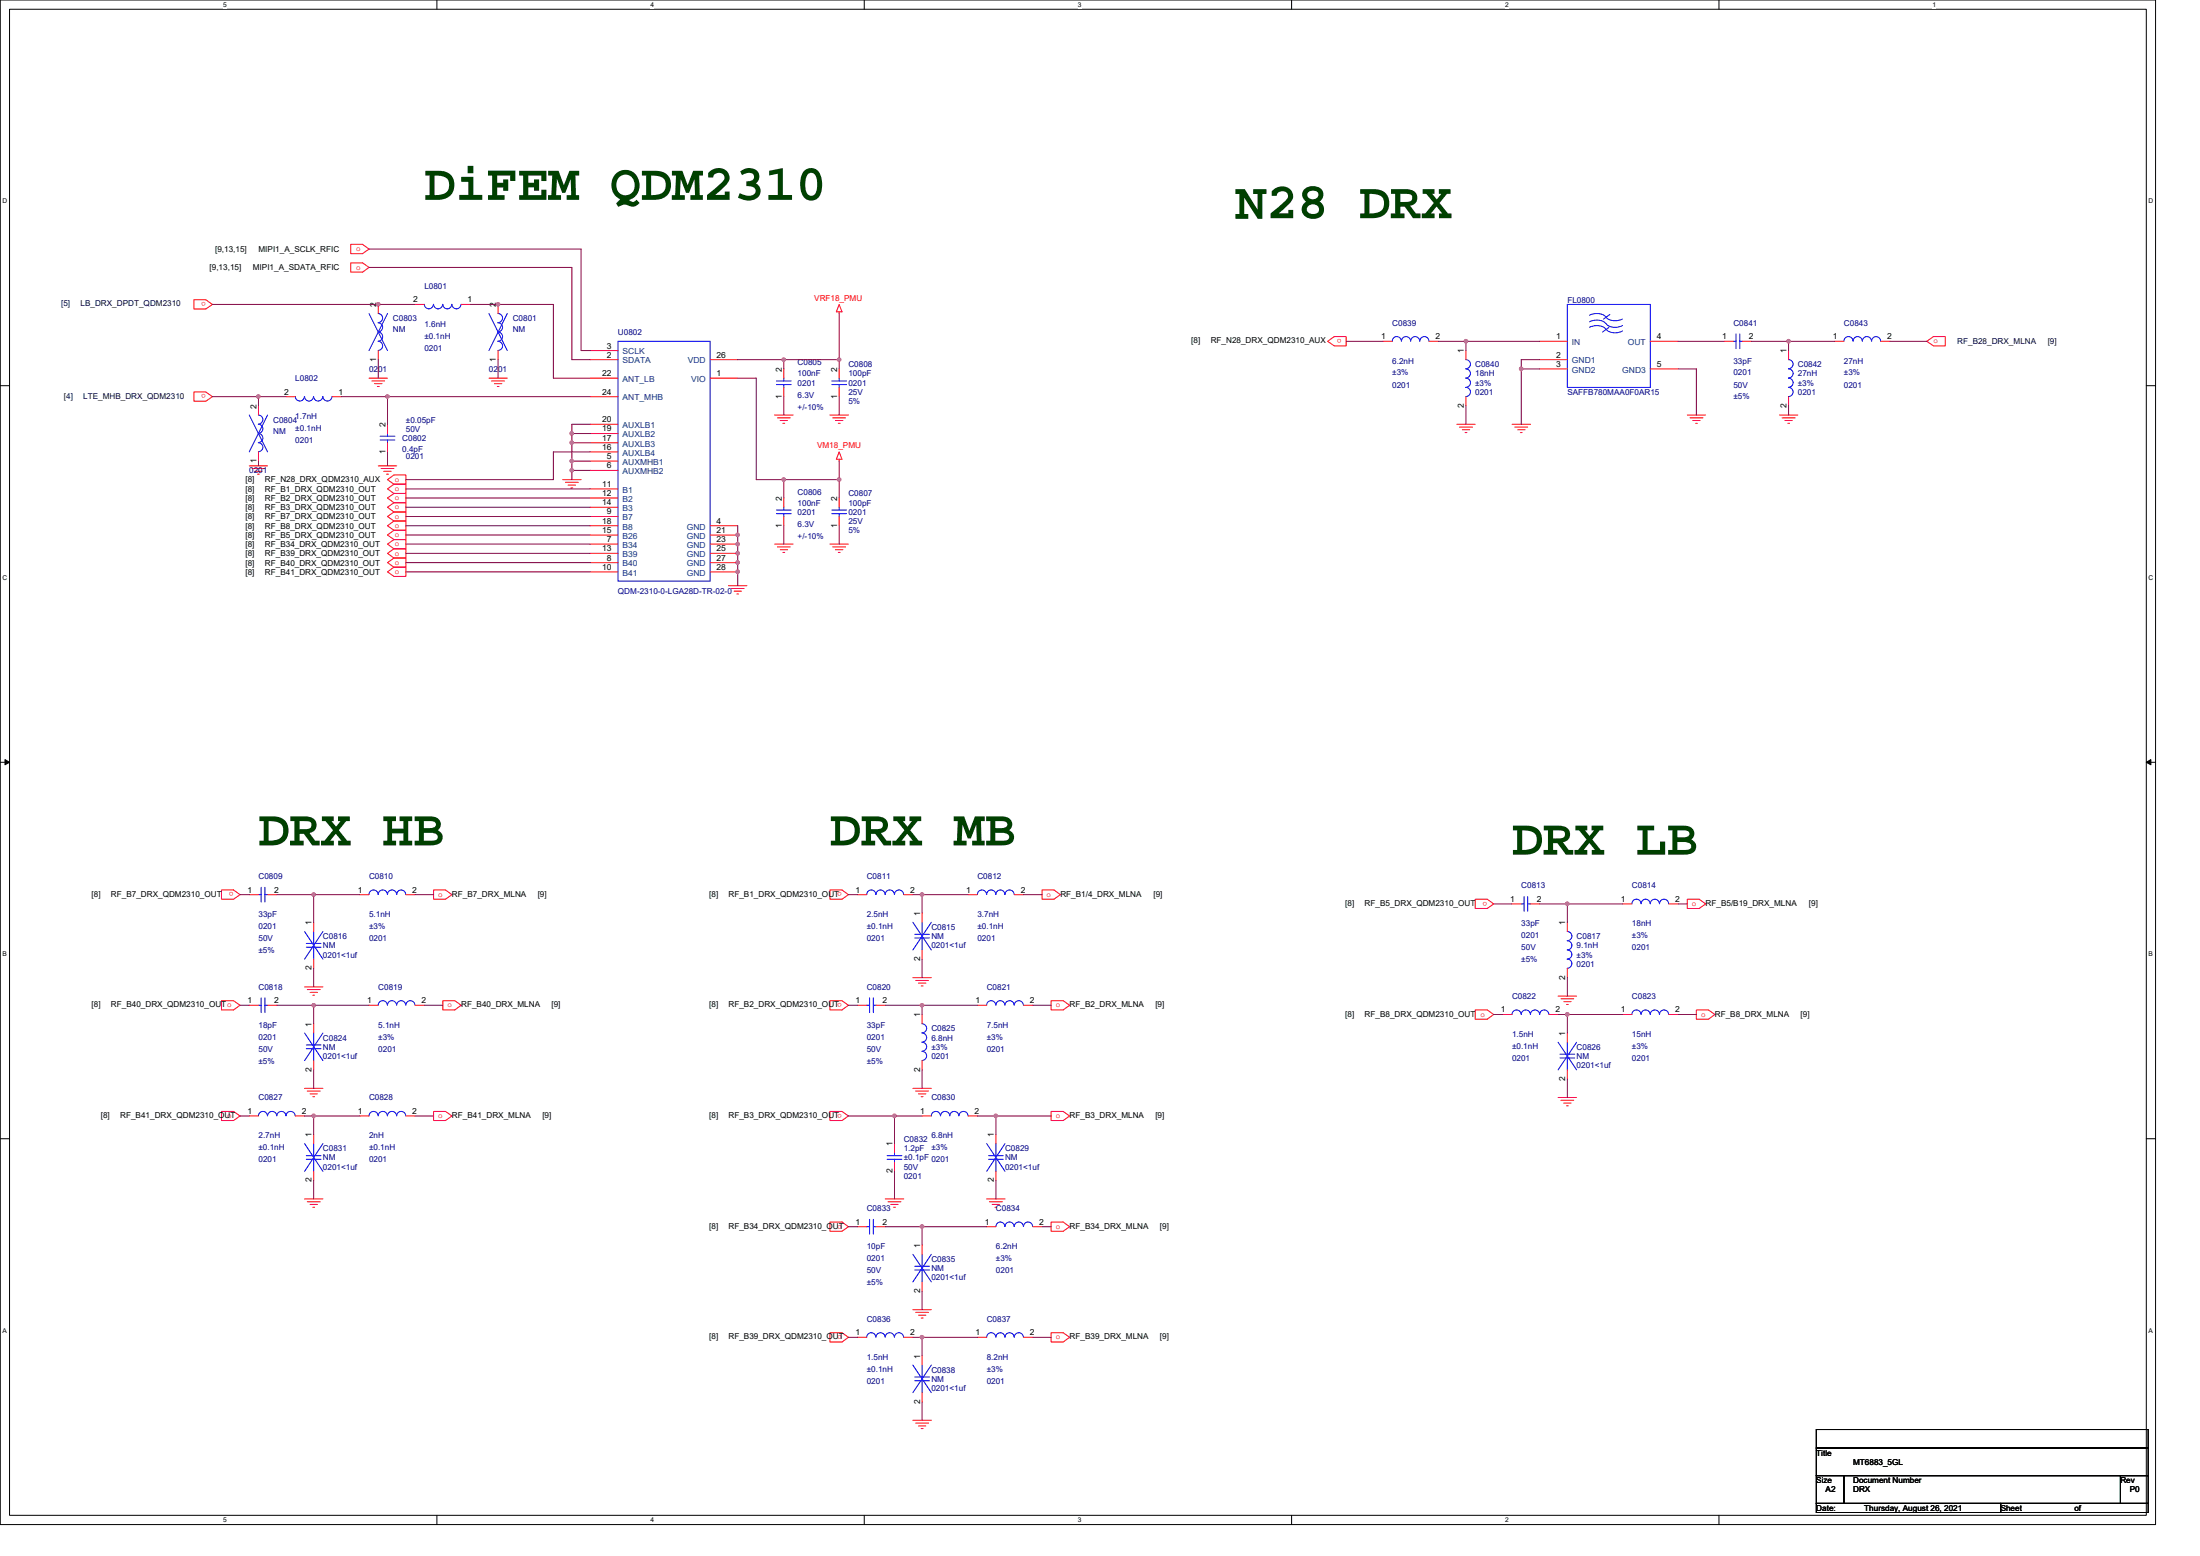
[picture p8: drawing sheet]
<svg xmlns="http://www.w3.org/2000/svg" width="297mm" height="210mm" viewBox="0 0 297 210" stroke-linecap="round" stroke-linejoin="round" font-family="sans-serif">
<path d="M0 0h291v205.7h-291zM1.3 1.2h288.5v203.3h-288.5z" fill="none" stroke="#000" stroke-width=".14"/>
<g fill="#fff">
<path d="M30.1 .1h.5v1h-.5z"/>
<path d="M30.1 204.6h.5v1h-.5z"/>
</g>
<path d="M59 0v1.2M59 204.5v1.2" fill="none" stroke="#000" stroke-width=".14"/>
<g fill="#fff">
<path d="M87.8 .1h.5v1h-.5z"/>
<path d="M87.8 204.6h.5v1h-.5z"/>
</g>
<path d="M116.7 0v1.2M116.7 204.5v1.2" fill="none" stroke="#000" stroke-width=".14"/>
<g fill="#fff">
<path d="M145.5 .1h.5v1h-.5z"/>
<path d="M145.5 204.6h.5v1h-.5z"/>
</g>
<path d="M174.4 0v1.2M174.4 204.5v1.2" fill="none" stroke="#000" stroke-width=".14"/>
<g fill="#fff">
<path d="M203.2 .1h.5v1h-.5z"/>
<path d="M203.2 204.6h.5v1h-.5z"/>
</g>
<path d="M232.1 0v1.2M232.1 204.5v1.2" fill="none" stroke="#000" stroke-width=".14"/>
<g fill="#fff">
<path d="M260.9 .1h.5v1h-.5z"/>
<path d="M.4 26.6h.6v1h-.6z"/>
<path d="M290.1 26.6h.6v1h-.6z"/>
<path d="M.4 77.4h.6v1h-.6z"/>
<path d="M290.1 77.4h.6v1h-.6z"/>
</g>
<path d="M0 52h1.3M289.8 52h1.2" fill="none" stroke="#000" stroke-width=".14"/>
<g fill="#fff">
<path d="M.4 128.3h.5v1h-.5z"/>
<path d="M290.1 128.3h.6v1h-.6z"/>
</g>
<path d="M0 102.9h1.3M289.8 102.9h1.2" fill="none" stroke="#000" stroke-width=".14"/>
<path d="M.7 102.5l.6 .4-.6 .3zM289.8 102.9l.6-.4v.7z" fill="#000" stroke="#000" stroke-width=".14"/>
<g fill="#fff">
<path d="M.4 179.1h.5v1h-.5z"/>
<path d="M290.1 179.1h.6v1h-.6z"/>
</g>
<path d="M0 153.7h1.3M289.8 153.7h1.2M245.2 192.9h44.8v2.5h-44.8zM245.2 195.4h44.8v3.7h-44.8zM245.2 199.1h3.8v3.8h-3.8zM249 199.1h37.3v3.8h-37.3zM286.3 199.1h3.7v3.8h-3.7zM245.2 202.9h24.9v1.2h-24.9zM270.1 202.9h19.9v1.2h-19.9z" fill="none" stroke="#000" stroke-width=".14"/>
<g fill="none" stroke="#f00" stroke-width=".14">
<path d="M47.3 33h1.7l.8 .6-.8 .6h-1.7zM47.3 35.5h1.7l.8 .6-.8 .6h-1.7zM26.2 40.4h1.6l.9 .7-.9 .6h-1.6zM26.2 52.9h1.6l.9 .6-.9 .6h-1.6zM34.9 54.8v1.2M38.6 53.5h1.3M44.8 53.5h1.3M49.8 51h2.5M50.2 51.4h1.7M50.6 51.8h1M50.9 52.2h.3M51.1 47.3v1.2"/>
<path d="M51.1 41.1v1.2M52.3 59.8v1.2M52.3 57.3v1.2M56 41.1h1.3M62.3 41.1h1.2M66 51h2.5M66.4 51.4h1.7M66.8 51.8h1M67.1 52.2h.3M67.2 47.3v1.2M67.2 41.1v1.2M79.7 48.5h3.7"/>
<path d="M79.7 47.3h3.7M79.7 57.3h3.7M79.7 59.8h3.7M79.7 58.5h3.7M79.7 51h3.7M79.7 53.5h3.7M95.9 51h3.7M95.9 48.5h3.7M104.6 56h2.5M105 56.4h1.7M105.3 56.7h1M105.7 57.1h.3"/>
<path d="M105.8 52.3v1.2M105.8 49.8v1.2M112.1 56h2.5M112.4 56.4h1.8M112.8 56.7h1M113.2 57.1h.2M113.3 42.1v.2M113.3 52.3v1.2M113.3 49.8v1.2M113.3 41.1l.4 1h-.8zM179.3 46.1l.8-.7h1.7v1.3h-1.7zM186.7 46.1h1.3"/>
<path d="M193 46.1h1.2M196.7 57.3h2.5M197.1 57.6h1.7M197.4 58h1M197.8 58.4h.3M197.9 47.3v1.2M197.9 53.5v1.3M204.1 57.3h2.5M204.5 57.6h1.8M204.9 58h1M205.3 58.4h.2M207.9 46.1h3.7"/>
<path d="M207.9 49.8h3.7M207.9 48.5h3.7M222.8 46.1h3.8M222.8 49.8h3.8M227.8 56h2.5M228.2 56.4h1.7M228.6 56.7h.9M228.9 57.1h.3M232.8 46.1h1.2M235.3 46.1h1.2M240.3 56h2.4M240.6 56.4h1.8"/>
<path d="M241 56.7h1M241.4 57.1h.2M241.5 47.3v1.2M241.5 53.5v1.3M247.7 46.1h1.3M253.9 46.1h1.3M260.2 46.1l.8-.7h1.7v1.3h-1.7zM33.7 62.9h2.4M34 63.2h1.8M34.4 63.6h1M34.8 64h.2M34.9 61v1.2"/>
<path d="M51.1 62.9h2.5M51.5 63.2h1.7M51.8 63.6h1M52.2 64h.2M52.3 64.7l.9-.6h1.6v1.2h-1.6zM52.3 77.2l.9-.7h1.6v1.3h-1.6zM53.2 65.3h1.6v1.3h-1.6M53.2 66.6h1.6v1.2h-1.6M53.2 67.8h1.6v1.3h-1.6M53.2 69.1h1.6v1.2h-1.6M53.2 70.3h1.6v1.3h-1.6M53.2 71.6h1.6v1.2h-1.6"/>
<path d="M53.2 72.8h1.6v1.3h-1.6M53.2 74.1h1.6v1.2h-1.6M53.2 75.3h1.6v1.2h-1.6M53.2 65.3l-.9 .7 .9 .6M53.2 66.6l-.9 .6 .9 .6M53.2 67.8l-.9 .7 .9 .6M53.2 69.1l-.9 .6 .9 .6M53.2 70.3l-.9 .7 .9 .6M53.2 71.6l-.9 .6 .9 .6M53.2 72.8l-.9 .6 .9 .7M53.2 74.1l-.9 .6 .9 .6M53.2 75.3l-.9 .6 .9 .6"/>
<path d="M76 64.7h2.5M76.3 65.1h1.8M76.7 65.5h1M77.1 65.8h.2M79.7 75.9h3.7M79.7 62.2h3.7M79.7 77.2h3.7M79.7 69.7h3.7M79.7 73.4h3.7M79.7 74.7h3.7M79.7 68.5h3.7M79.7 63.5h3.7"/>
<path d="M79.7 66h3.7M79.7 67.2h3.7M79.7 61h3.7M79.7 71h3.7M79.7 72.2h3.7M95.9 71h3.7M95.9 72.2h3.7M95.9 73.4h3.7M95.9 74.7h3.7M95.9 75.9h3.7M95.9 77.2h3.7M98.4 79h2.5"/>
<path d="M98.7 79.4h1.8M99.1 79.8h1M104.6 73.4h2.5M105 73.8h1.7M105.3 74.2h1M105.7 74.5h.3M105.8 69.7v1.3M105.8 67.2v1.3M112.1 73.4h2.5M112.4 73.8h1.8M112.8 74.2h1M113.2 74.5h.2"/>
<path d="M113.3 62v.2M113.3 69.7v1.3M113.3 67.2v1.3M113.3 61l.4 1h-.8zM99.5 80.2h.2M29.9 120.1h1.6l.9 .6-.9 .6h-1.6zM29.9 135h1.6l.9 .7-.9 .6h-1.6zM33.7 135.7h1.2M33.7 120.7h1.2M36.1 135.7h1.3M36.1 120.7h1.3M41.1 133.2h2.5"/>
<path d="M41.5 133.5h1.7M41.9 133.9h1M42.2 134.3h.3M42.4 124.5v1.2M42.4 129.4v1.3M42.4 138.2v1.2M48.6 120.7h1.2M49.8 135.7h1.3M54.8 120.7h1.2M56 135.7h1.3M58.5 120.1h1.7l.8 .6-.8 .6h-1.7zM59.8 135h1.6l.9 .7-.9 .6h-1.6z"/>
<path d="M112.1 120.1h1.6l.9 .6-.9 .6h-1.6zM112.1 135h1.6l.9 .7-.9 .6h-1.6zM115.8 120.7h1.2M115.8 135.7h1.2M118.3 135.7h1.2M122 120.7h1.3M123.3 131.9h2.4M123.6 132.3h1.8M124 132.7h1M124.4 133.1h.2M124.5 136.9v1.3M124.5 123.2v1.3"/>
<path d="M124.5 128.2v1.2M130.7 120.7h1.3M132 135.7h1.2M136.9 120.7h1.3M138.2 135.7h1.2M140.7 120.1h1.6l.9 .6-.9 .6h-1.6zM141.9 135h1.6l.9 .7-.9 .6h-1.6zM199.2 121.3h1.6l.9 .7-.9 .6h-1.6zM199.2 136.3h1.6l.9 .6-.9 .6h-1.6zM202.9 136.9h1.2M204.1 122h1.3M206.6 122h1.3"/>
<path d="M209.1 136.9h1.3M210.4 134.4h2.5M210.8 134.8h1.7M211.1 135.2h1M211.5 135.6h.2M211.6 124.5v1.2M211.6 130.7v1.2M211.6 139.4v1.3M219.1 136.9h1.2M219.1 122h1.2M225.3 136.9h1.3M225.3 122h1.3"/>
<path d="M227.8 121.3h1.6l.9 .7-.9 .6h-1.6zM229 136.3h1.7l.8 .6-.8 .6h-1.7zM29.9 150h1.6l.9 .6-.9 .6h-1.6zM33.7 150.6h1.2M39.9 150.6h1.2M41.1 146.9h2.5M41.5 147.2h1.7M41.9 147.6h1M42.2 148h.3M42.4 153.1v1.2M42.4 158.1v1.2M42.4 143.1v1.3"/>
<path d="M48.6 150.6h1.2M54.8 150.6h1.2M58.5 150h1.7l.8 .6-.8 .6h-1.7zM112.1 150h1.6l.9 .6-.9 .6h-1.6zM120.8 154.3v1.3M120.8 156.8v1.3M123.3 146.9h2.4M123.6 147.2h1.8M124 147.6h1M124.4 148h.2M124.5 150.6h1.2M124.5 143.1v1.3"/>
<path d="M130.7 150.6h1.3M134.5 153.1v1.2M134.5 158.1v1.2M141.9 150h1.6l.9 .6-.9 .6h-1.6zM210.4 148.1h2.5M210.8 148.5h1.7M211.1 148.9h1M211.5 149.2h.2M211.6 144.4v1.2M41.1 161.8h2.5M41.5 162.2h1.7M41.9 162.5h1"/>
<path d="M42.2 162.9h.3M112.1 164.9h1.6l.9 .6-.9 .7h-1.6zM112.1 179.9h1.6l.9 .6-.9 .6h-1.6zM115.8 165.5h1.2M118.3 165.5h1.2M119.5 161.8h2.5M119.9 162.2h1.7M120.3 162.5h1M120.6 162.9h.3M123.3 176.7h2.4M123.6 177.1h1.8M124 177.5h1"/>
<path d="M124.4 177.9h.2M124.5 168v1.3M124.5 173v1.2M133.2 165.5h1.3M133.2 161.8h2.5M133.6 162.2h1.7M134 162.5h1M134.3 162.9h.3M139.4 165.5h1.3M141.9 164.9h1.6l.9 .6-.9 .7h-1.6zM141.9 179.9h1.6l.9 .6-.9 .6h-1.6zM115.8 180.5h1.2"/>
<path d="M122 180.5h1.3M123.3 191.7h2.4M123.6 192h1.8M124 192.4h1M124.4 192.8h.2M124.5 183v1.2M124.5 187.9v1.3M132 180.5h1.2M138.2 180.5h1.2"/>
</g>
<g fill="none" stroke="#00f" stroke-width=".14">
<path d="M33.7 56l2.4 5M34.9 56a.62 .62 0 0 1 .6 .6 .62 .62 0 0 1-.6 .7 .62 .62 0 0 1 .6 .6 .62 .62 0 0 1-.6 .6 .62 .62 0 0 1 .6 .6 .62 .62 0 0 1-.6 .7 .6 .6 0 0 1 .6 .6 .6 .6 0 0 1-.6 .6M36.1 56l-2.4 5M39.9 53.5a.62 .62 0 0 0 .6 .6 .62 .62 0 0 0 .6-.6 .6 .6 0 0 0 .6 .6 .6 .6 0 0 0 .6-.6M42.4 53.5a.61 .61 0 0 0 .6 .6 .61 .61 0 0 0 .6-.6M43.6 53.5a.61 .61 0 0 0 .6 .6 .61 .61 0 0 0 .6-.6M49.8 42.3l2.5 5M51.1 46.1a.61 .61 0 0 1 .6 .6 .61 .61 0 0 1-.6 .6M51.1 44.8a.61 .61 0 0 1 .6 .6 .61 .61 0 0 1-.6 .6M51.1 43.6a.61 .61 0 0 1 .6 .6 .61 .61 0 0 1-.6 .6M51.1 42.3a.61 .61 0 0 1 .6 .6 .61 .61 0 0 1-.6 .6M51.3 59.4h2"/>
<path d="M51.3 58.9h2M52.3 42.3l-2.5 5M52.3 59.4v.4M52.3 58.5v.4M61 41.1a.6 .6 0 0 1-.6 .6 .6 .6 0 0 1-.6-.6 .62 .62 0 0 1-.6 .6 .62 .62 0 0 1-.7-.6 .62 .62 0 0 1-.6 .6 .62 .62 0 0 1-.6-.6M62.2 41.1a.61 .61 0 0 1-.6 .6 .61 .61 0 0 1-.6-.6M66 42.3l2.5 5M67.2 46.1a.61 .61 0 0 1 .7 .6 .61 .61 0 0 1-.7 .6M67.2 44.8a.61 .61 0 0 1 .7 .6 .61 .61 0 0 1-.7 .6M67.2 43.6a.61 .61 0 0 1 .7 .6 .61 .61 0 0 1-.7 .6M67.2 42.3a.61 .61 0 0 1 .7 .6 .61 .61 0 0 1-.7 .6M68.5 42.3l-2.5 5"/>
<path d="M83.4 46.1h12.5v32.3h-12.5zM104.8 51.9h2M104.8 51.4h2M105.8 51.9v.4M105.8 51v.4M112.3 51.9h2M112.3 51.4h2M113.3 51.9v.4M113.3 51v.4M188 46a.61 .61 0 0 1 .6-.6 .61 .61 0 0 1 .6 .6M189.2 46a.61 .61 0 0 1 .6-.6 .61 .61 0 0 1 .7 .6M190.5 46a.6 .6 0 0 1 .6-.6 .6 .6 0 0 1 .6 .6 .62 .62 0 0 1 .6-.6 .62 .62 0 0 1 .6 .6"/>
<path d="M197.9 48.5a.61 .61 0 0 1 .6 .6 .61 .61 0 0 1-.6 .7M197.9 49.8a.61 .61 0 0 1 .6 .6 .61 .61 0 0 1-.6 .6M197.9 51a.61 .61 0 0 1 .6 .6 .61 .61 0 0 1-.6 .7M197.9 52.3a.61 .61 0 0 1 .6 .6 .61 .61 0 0 1-.6 .6M211.6 41.1h11.2v11.2h-11.2zM214.6 42.5a1.92 1.92 0 0 1 2.2 .3M214.6 44.2a1.93 1.93 0 0 1 2.2 .2M214.6 43.4a1.93 1.93 0 0 1 2.2 .3M216.9 43.7a1.83 1.83 0 0 0 2.2 .2M216.9 44.4a1.83 1.83 0 0 0 2.2 .3M216.9 42.8a1.89 1.89 0 0 0 2.2 .3M217.2 44.2l-.8 .6"/>
<path d="M217.4 42.4l-.9 .7M234 46.1h.4M234.4 45.1v2M234.9 45.1v2M234.9 46.1h.4M241.5 48.5a.61 .61 0 0 1 .6 .6 .61 .61 0 0 1-.6 .7M241.5 49.8a.61 .61 0 0 1 .6 .6 .61 .61 0 0 1-.6 .6M241.5 51a.61 .61 0 0 1 .6 .6 .61 .61 0 0 1-.6 .7M241.5 52.3a.61 .61 0 0 1 .6 .6 .61 .61 0 0 1-.6 .6M249 46a.61 .61 0 0 1 .6-.6 .61 .61 0 0 1 .6 .6M250.2 46a.61 .61 0 0 1 .6-.6 .61 .61 0 0 1 .6 .6M251.5 46a.61 .61 0 0 1 .6-.6 .61 .61 0 0 1 .6 .6"/>
<path d="M252.7 46a.6 .6 0 0 1 .6-.6 .6 .6 0 0 1 .6 .6M104.8 69.3h2M104.8 68.8h2M105.8 69.3v.4M105.8 68.5v.3M112.3 69.3h2M112.3 68.8h2M113.3 69.3v.4M113.3 68.5v.3M35.3 119.7v2M35.8 119.7v2M34.9 135.7h.4"/>
<path d="M34.9 120.7h.4M35.3 134.7v2M35.8 134.7v2M35.8 135.7h.3M35.8 120.7h.3M41.1 125.7l2.5 3.7M41.1 139.4l2.5 3.7M41.4 127.3h1.9M41.4 127.8h1.9M42.4 125.7v1.6M42.4 127.8v1.6M42.4 139.4v1.6"/>
<path d="M43.6 125.7l-2.5 3.7M43.6 139.4l-2.5 3.7M51.1 120.7a.61 .61 0 0 0-.7-.6 .61 .61 0 0 0-.6 .6M51.1 135.6a.61 .61 0 0 1 .6-.6 .61 .61 0 0 1 .6 .6M52.3 120.7a.61 .61 0 0 0-.6-.6 .61 .61 0 0 0-.6 .6M52.3 135.6a.61 .61 0 0 1 .6-.6 .61 .61 0 0 1 .6 .6M53.5 120.7a.61 .61 0 0 0-.6-.6 .61 .61 0 0 0-.6 .6M53.6 135.6a.6 .6 0 0 1 .6-.6 .6 .6 0 0 1 .6 .6 .63 .63 0 0 1 .6-.6 .63 .63 0 0 1 .6 .6M54.8 120.7a.6 .6 0 0 0-.6-.6 .6 .6 0 0 0-.6 .6M117 135.7h.4M117.4 134.7v2M117.9 134.7v2"/>
<path d="M117.9 135.7h.4M118.3 120.7a.61 .61 0 0 0-.7-.6 .61 .61 0 0 0-.6 .6M119.5 120.7a.61 .61 0 0 0-.6-.6 .61 .61 0 0 0-.6 .6M120.8 120.7a.61 .61 0 0 0-.7-.6 .61 .61 0 0 0-.6 .6M122 120.7a.61 .61 0 0 0-.6-.6 .61 .61 0 0 0-.6 .6M123.3 124.5l2.4 3.7M123.5 126.1h2M123.5 126.6h2M124.5 138.2a.61 .61 0 0 1 .6 .6 .61 .61 0 0 1-.6 .6M124.5 139.4a.61 .61 0 0 1 .6 .6 .61 .61 0 0 1-.6 .6M124.5 124.5v1.6M124.5 126.6v1.6"/>
<path d="M125.7 124.5l-2.4 3.7M133.2 120.7a.61 .61 0 0 0-.6-.6 .61 .61 0 0 0-.6 .6M133.2 135.6a.61 .61 0 0 1 .6-.6 .61 .61 0 0 1 .6 .6M134.4 120.7a.61 .61 0 0 0-.6-.6 .61 .61 0 0 0-.6 .6M134.5 135.6a.6 .6 0 0 1 .6-.6 .6 .6 0 0 1 .6 .6M135.7 120.7a.6 .6 0 0 0-.6-.6 .6 .6 0 0 0-.6 .6M135.7 135.6a.61 .61 0 0 1 .6-.6 .61 .61 0 0 1 .6 .6M136.9 120.7a.61 .61 0 0 0-.6-.6 .61 .61 0 0 0-.6 .6M136.9 135.6a.61 .61 0 0 1 .7-.6 .61 .61 0 0 1 .6 .6M205.4 136.9a.61 .61 0 0 0-.6-.6 .61 .61 0 0 0-.7 .6M205.4 122h.4M205.8 121v2"/>
<path d="M206.3 121v2M206.3 122h.3M206.6 136.9a.61 .61 0 0 0-.6-.6 .61 .61 0 0 0-.6 .6M207.9 136.9a.61 .61 0 0 0-.6-.6 .61 .61 0 0 0-.7 .6M209.1 136.9a.61 .61 0 0 0-.6-.6 .61 .61 0 0 0-.6 .6M211.6 125.7a.61 .61 0 0 1 .6 .6 .61 .61 0 0 1-.6 .6 .62 .62 0 0 1 .6 .7 .62 .62 0 0 1-.6 .6 .61 .61 0 0 1 .6 .6 .61 .61 0 0 1-.6 .6M211.6 129.4a.61 .61 0 0 1 .6 .6 .61 .61 0 0 1-.6 .7M221.6 136.9a.61 .61 0 0 0-.6-.6 .61 .61 0 0 0-.7 .6M221.6 122a.61 .61 0 0 0-.6-.7 .61 .61 0 0 0-.7 .7M225.3 136.9a.63 .63 0 0 0-.6-.6 .63 .63 0 0 0-.7 .6 .63 .63 0 0 0-.6-.6 .63 .63 0 0 0-.6 .6 .6 .6 0 0 0-.6-.6 .6 .6 0 0 0-.6 .6M225.3 122a.62 .62 0 0 0-.6-.7 .62 .62 0 0 0-.7 .7 .62 .62 0 0 0-.6-.7 .62 .62 0 0 0-.6 .7 .6 .6 0 0 0-.6-.7 .6 .6 0 0 0-.6 .7M39.9 150.6a.63 .63 0 0 0-.7-.6 .63 .63 0 0 0-.6 .6 .63 .63 0 0 0-.6-.6 .63 .63 0 0 0-.6 .6 .63 .63 0 0 0-.7-.6 .63 .63 0 0 0-.6 .6 .6 .6 0 0 0-.6-.6 .6 .6 0 0 0-.6 .6"/>
<path d="M41.1 154.3l2.5 3.8M41.4 156h1.9M41.4 156.4h1.9M41.4 141h1.9M41.4 141.5h1.9M42.4 154.3v1.7M42.4 156.4v1.7M42.4 141.5v1.6M43.6 154.3l-2.5 3.8M51.1 150.6a.61 .61 0 0 0-.7-.6 .61 .61 0 0 0-.6 .6M52.3 150.6a.61 .61 0 0 0-.6-.6 .61 .61 0 0 0-.6 .6M53.5 150.6a.61 .61 0 0 0-.6-.6 .61 .61 0 0 0-.6 .6"/>
<path d="M54.8 150.6a.6 .6 0 0 0-.6-.6 .6 .6 0 0 0-.6 .6M119.8 156h2M119.8 156.4h2M120.8 155.6v.4M120.8 156.4v.4M124.5 140.7a.6 .6 0 0 1 .6 .6 .6 .6 0 0 1-.6 .6 .62 .62 0 0 1 .6 .6 .62 .62 0 0 1-.6 .6M129.5 150.6a.61 .61 0 0 0-.7-.6 .61 .61 0 0 0-.6 .6 .63 .63 0 0 0-.6-.6 .63 .63 0 0 0-.6 .6 .61 .61 0 0 0-.6-.6 .61 .61 0 0 0-.7 .6M130.7 150.6a.61 .61 0 0 0-.6-.6 .61 .61 0 0 0-.6 .6M133.2 154.3l2.5 3.8M133.5 156h2M133.5 156.4h2M134.5 154.3v1.7"/>
<path d="M134.5 156.4v1.7M135.7 154.3l-2.5 3.8M210.4 140.7l2.5 3.7M210.6 142.3h2M210.6 142.8h2M211.6 140.7v1.6M211.6 142.8v1.6M212.9 140.7l-2.5 3.7M117 165.5h.4M117.4 164.5v2M117.9 164.5v2M117.9 165.5h.4"/>
<path d="M123.3 169.3l2.4 3.7M123.5 170.9h2M123.5 171.4h2M124.5 169.3v1.6M124.5 171.4v1.6M125.7 169.3l-2.4 3.7M134.5 165.5a.6 .6 0 0 1 .6-.6 .6 .6 0 0 1 .6 .6M135.7 165.5a.61 .61 0 0 1 .6-.6 .61 .61 0 0 1 .6 .6M136.9 165.5a.61 .61 0 0 1 .7-.6 .61 .61 0 0 1 .6 .6M138.2 165.5a.61 .61 0 0 1 .6-.6 .61 .61 0 0 1 .6 .6M118.3 180.4a.61 .61 0 0 0-.7-.5 .61 .61 0 0 0-.6 .5M119.5 180.4a.61 .61 0 0 0-.6-.5 .61 .61 0 0 0-.6 .5"/>
<path d="M120.8 180.4a.61 .61 0 0 0-.7-.5 .61 .61 0 0 0-.6 .5M122 180.4a.61 .61 0 0 0-.6-.5 .61 .61 0 0 0-.6 .5M123.3 184.2l2.4 3.7M123.5 185.8h2M123.5 186.3h2M124.5 184.2v1.6M124.5 186.3v1.6M125.7 184.2l-2.4 3.7M134.4 180.4a.61 .61 0 0 0-.6-.5 .61 .61 0 0 0-.6 .5M135.7 180.4a.6 .6 0 0 0-.6-.5 .6 .6 0 0 0-.6 .5M136.9 180.4a.61 .61 0 0 0-.6-.5 .61 .61 0 0 0-.6 .5M138.2 180.4a.61 .61 0 0 0-.6-.5 .61 .61 0 0 0-.7 .5"/>
</g>
<g fill="none" stroke="#800040" stroke-width=".14">
<path d="M49.8 36.1h27.4v12.4h2.5M49.8 33.6h28.7v13.7h1.2M28.7 41.1h27.3M28.7 53.5h6.2M34.9 53.5h3.7M34.9 53.5v1.3M46.1 53.5h6.2M51.1 48.5v2.5M52.3 53.5v3.8M52.3 53.5h27.4M63.5 41.1h11.2v9.9h5M67.2 48.5v2.5"/>
<path d="M77.2 58.5v1.3M77.2 59.8v2.4M77.2 58.5h2.5M77.2 59.8h2.5M79.7 57.3h-2.5v1.2M99.6 51h2.5v13.7h3.7M99.6 48.5h6.2M105.8 53.5v2.5M113.3 53.5v2.5M113.3 42.3v6.2M113.3 48.5v1.3M113.3 48.5h-7.5v1.3"/>
<path d="M181.8 46.1h4.9M194.2 46.1h3.7M197.9 54.8v2.5M205.4 49.8h2.5M205.4 49.8v7.5M207.9 48.5h-2.5v1.3M207.9 46.1h-10v1.2M226.6 49.8h2.4v6.2M226.6 46.1h6.2M236.5 46.1h5M241.5 54.8v1.2M247.7 46.1h-6.2v1.2"/>
<path d="M255.2 46.1h5M34.9 62.2v.7M52.3 61v1.9M54.8 66h24.9M54.8 67.2h24.9M54.8 68.5h24.9M54.8 69.7h24.9M54.8 71h24.9M54.8 72.2h24.9M54.8 73.4h24.9M54.8 74.7h24.9M54.8 75.9h24.9"/>
<path d="M54.8 77.2h24.9M77.2 62.2v1.3M77.2 63.5v1.2M77.2 62.2h2.5M77.2 63.5h2.5M79.7 61h-5v3.7h-19.9M99.6 71v8M105.8 71v2.4M113.3 71v2.4M113.3 62.2v2.5M113.3 64.7v2.5M113.3 64.7h-7.5v2.5"/>
<path d="M32.4 135.7h1.3M32.4 120.7h1.3M37.4 135.7h5M37.4 120.7h5M42.4 130.7v2.5M42.4 135.7h7.4M42.4 135.7v2.5M48.6 120.7h-6.2v3.8M56 120.7h2.5M57.3 135.7h2.5M114.6 120.7h1.2M114.6 135.7h1.2"/>
<path d="M119.5 135.7h5M123.3 120.7h1.2M124.5 129.4v2.5M130.7 120.7h-6.2v2.5M132 135.7h-7.5v1.2M138.2 120.7h2.5M139.4 135.7h2.5M201.7 122h2.4M201.7 136.9h1.2M207.9 122h11.2M210.4 136.9h1.2M211.6 122v2.5"/>
<path d="M211.6 131.9v2.5M211.6 136.9h7.5M211.6 136.9v2.5M226.6 136.9h2.4M226.6 122h1.2M32.4 150.6h1.3M41.1 150.6h1.3M42.4 144.4v2.5M42.4 150.6h6.2M42.4 150.6v2.5M42.4 159.3v2.5M56 150.6h2.5"/>
<path d="M114.6 150.6h6.2M120.8 150.6v3.7M120.8 150.6h3.7M120.8 158.1v3.7M124.5 144.4v2.5M132 150.6h2.5M134.5 150.6h7.4M134.5 150.6v2.5M134.5 159.3v2.5M211.6 145.6v2.5M114.6 165.5h1.2M119.5 165.5h5"/>
<path d="M124.5 174.2v2.5M133.2 165.5h-8.7v2.5M140.7 165.5h1.2M114.6 180.5h1.2M123.3 180.5h1.2M124.5 180.5h7.5M124.5 180.5v2.5M124.5 189.2v2.5M139.4 180.5h2.5"/>
</g>
<g fill="#f0f" stroke="#f0f" stroke-width=".14">
<circle cx="197.9" cy="46" r=".24"/>
<circle cx="205.4" cy="49.8" r=".24"/>
<circle cx="51.1" cy="41.1" r=".24"/>
<circle cx="67.2" cy="41.1" r=".23"/>
<circle cx="34.9" cy="53.5" r=".23"/>
<circle cx="52.3" cy="53.5" r=".24"/>
<circle cx="77.2" cy="58.5" r=".24"/>
<circle cx="77.2" cy="59.7" r=".24"/>
<circle cx="77.2" cy="62.2" r=".24"/>
<circle cx="77.2" cy="63.5" r=".24"/>
<circle cx="99.6" cy="73.4" r=".24"/>
<circle cx="99.6" cy="72.2" r=".24"/>
<circle cx="99.6" cy="74.7" r=".24"/>
<circle cx="99.6" cy="75.9" r=".24"/>
<circle cx="99.6" cy="77.2" r=".24"/>
<circle cx="105.8" cy="64.7" r=".24"/>
<circle cx="113.3" cy="64.7" r=".24"/>
<circle cx="105.8" cy="48.5" r=".24"/>
<circle cx="113.3" cy="48.5" r=".24"/>
<circle cx="42.3" cy="120.7" r=".24"/>
<circle cx="124.5" cy="120.7" r=".24"/>
<circle cx="211.6" cy="122" r=".24"/>
<circle cx="42.3" cy="135.7" r=".23"/>
<circle cx="42.3" cy="150.6" r=".24"/>
<circle cx="120.8" cy="150.6" r=".24"/>
<circle cx="124.5" cy="165.5" r=".24"/>
<circle cx="124.5" cy="180.5" r=".24"/>
<circle cx="241.5" cy="46" r=".24"/>
<circle cx="211.6" cy="136.9" r=".24"/>
<circle cx="124.5" cy="135.7" r=".24"/>
<circle cx="134.4" cy="150.6" r=".24"/>
</g>
<g font-size="7" fill="#004000">
<text x="57.3" y="27">DiFEM QDM2310</text>
<text x="166.8" y="29.4">N28 DRX</text>
<text x="34.9" y="114.1">DRX HB</text>
<text x="112.1" y="114.1">DRX MB</text>
<text x="204.1" y="115.3">DRX LB</text>
</g>
<g font-size="1.1">
<text x="29" y="34">[9,13,15]</text>
<text x="34.9" y="34">MIPI1_A_SCLK_RFIC</text>
<text x="28.3" y="36.5">[9,13,15]</text>
<text x="34.1" y="36.5">MIPI1_A_SDATA_RFIC</text>
<text x="50.8" y="41.4" transform="rotate(-90 50.8 41.4)">2</text>
<text x="55.8" y="40.8">2</text>
<text x="63.1" y="40.8">1</text>
<text x="67" y="41.4" transform="rotate(-90 67 41.4)">2</text>
<text x="81.9" y="47">3</text>
<text x="160.8" y="46.3">[8]</text>
<text x="163.5" y="46.3">RF_N28_DRX_QDM2310_AUX</text>
<text x="186.5" y="45.8">1</text>
<text x="193.8" y="45.8">2</text>
<text x="197.7" y="47.7" transform="rotate(-90 197.7 47.7)">1</text>
<text x="210.1" y="45.8">1</text>
<text x="223.7" y="45.8">4</text>
<text x="232.5" y="45.8">1</text>
<text x="236.1" y="45.8">2</text>
<text x="241.2" y="47.7" transform="rotate(-90 241.2 47.7)">1</text>
<text x="247.5" y="45.8">1</text>
<text x="254.8" y="45.8">2</text>
<text x="38.4" y="53.3">2</text>
<text x="45.7" y="53.3">1</text>
<text x="50.8" y="48.8" transform="rotate(-90 50.8 48.8)">1</text>
<text x="67" y="48.8" transform="rotate(-90 67 48.8)">1</text>
<text x="81.3" y="50.8">22</text>
<text x="81.3" y="53.3">24</text>
<text x="81.9" y="48.3">2</text>
<text x="96.7" y="50.8">1</text>
<text x="96.7" y="48.3">26</text>
<text x="105.6" y="53.8" transform="rotate(-90 105.6 53.8)">1</text>
<text x="105.6" y="50.2" transform="rotate(-90 105.6 50.2)">2</text>
<text x="113" y="53.8" transform="rotate(-90 113 53.8)">1</text>
<text x="113" y="50.2" transform="rotate(-90 113 50.2)">2</text>
<text x="210.1" y="49.5">3</text>
<text x="210.1" y="48.3">2</text>
<text x="223.7" y="49.5">5</text>
<text x="34.6" y="55.1" transform="rotate(-90 34.6 55.1)">2</text>
<text x="52" y="57.6" transform="rotate(-90 52 57.6)">2</text>
<text x="81.3" y="57">20</text>
<text x="81.3" y="59.5">17</text>
<text x="81.3" y="58.2">19</text>
<text x="197.7" y="55" transform="rotate(-90 197.7 55)">2</text>
<text x="241.2" y="55" transform="rotate(-90 241.2 55)">2</text>
<text x="33.1" y="65.1">[8]</text>
<text x="34.6" y="62.5" transform="rotate(-90 34.6 62.5)">1</text>
<text x="35.8" y="65.1">RF_N28_DRX_QDM2310_AUX</text>
<text x="52" y="61.3" transform="rotate(-90 52 61.3)">1</text>
<text x="81.3" y="65.7">11</text>
<text x="81.3" y="60.7">16</text>
<text x="81.9" y="62">5</text>
<text x="81.9" y="63.2">6</text>
<text x="33.1" y="66.4">[8]</text>
<text x="33.1" y="67.6">[8]</text>
<text x="33.1" y="68.9">[8]</text>
<text x="33.1" y="70.1">[8]</text>
<text x="33.1" y="71.3">[8]</text>
<text x="35.8" y="66.4">RF_B1_DRX_QDM2310_OUT</text>
<text x="35.8" y="67.6">RF_B2_DRX_QDM2310_OUT</text>
<text x="35.8" y="68.9">RF_B3_DRX_QDM2310_OUT</text>
<text x="35.8" y="70.1">RF_B7_DRX_QDM2310_OUT</text>
<text x="35.8" y="71.3">RF_B8_DRX_QDM2310_OUT</text>
<text x="81.3" y="68.2">14</text>
<text x="81.3" y="66.9">12</text>
<text x="81.3" y="70.7">18</text>
<text x="81.3" y="71.9">15</text>
<text x="81.9" y="69.4">9</text>
<text x="96.7" y="70.7">4</text>
<text x="96.7" y="71.9">21</text>
<text x="105.6" y="71.2" transform="rotate(-90 105.6 71.2)">1</text>
<text x="105.6" y="67.6" transform="rotate(-90 105.6 67.6)">2</text>
<text x="113" y="71.2" transform="rotate(-90 113 71.2)">1</text>
<text x="113" y="67.6" transform="rotate(-90 113 67.6)">2</text>
<text x="33.1" y="72.6">[8]</text>
<text x="33.1" y="73.8">[8]</text>
<text x="33.1" y="75.1">[8]</text>
<text x="33.1" y="76.3">[8]</text>
<text x="33.1" y="77.6">[8]</text>
<text x="35.8" y="72.6">RF_B5_DRX_QDM2310_OUT</text>
<text x="35.8" y="73.8">RF_B34_DRX_QDM2310_OUT</text>
<text x="35.8" y="75.1">RF_B39_DRX_QDM2310_OUT</text>
<text x="35.8" y="76.3">RF_B40_DRX_QDM2310_OUT</text>
<text x="35.8" y="77.6">RF_B41_DRX_QDM2310_OUT</text>
<text x="81.3" y="76.9">10</text>
<text x="81.3" y="74.4">13</text>
<text x="81.9" y="75.6">8</text>
<text x="81.9" y="73.2">7</text>
<text x="96.7" y="73.2">23</text>
<text x="96.7" y="74.4">25</text>
<text x="96.7" y="75.6">27</text>
<text x="96.7" y="76.9">28</text>
<text x="12.4" y="121">[8]</text>
<text x="15" y="121">RF_B7_DRX_QDM2310_OUT</text>
<text x="33.4" y="120.5">1</text>
<text x="37" y="120.5">2</text>
<text x="42.1" y="124.8" transform="rotate(-90 42.1 124.8)">1</text>
<text x="48.3" y="120.5">1</text>
<text x="55.7" y="120.5">2</text>
<text x="61" y="121">RF_B7_DRX_MLNA</text>
<text x="72.6" y="121">[9]</text>
<text x="95.8" y="121">[8]</text>
<text x="98.4" y="121">RF_B1_DRX_QDM2310_OUT</text>
<text x="115.5" y="120.5">1</text>
<text x="122.9" y="120.5">2</text>
<text x="124.2" y="123.6" transform="rotate(-90 124.2 123.6)">1</text>
<text x="130.5" y="120.5">1</text>
<text x="137.8" y="120.5">2</text>
<text x="143.2" y="121">RF_B1/4_DRX_MLNA</text>
<text x="155.7" y="121">[9]</text>
<text x="181.6" y="122.2">[8]</text>
<text x="184.3" y="122.2">RF_B5_DRX_QDM2310_OUT</text>
<text x="203.9" y="121.7">1</text>
<text x="207.5" y="121.7">2</text>
<text x="211.3" y="124.8" transform="rotate(-90 211.3 124.8)">1</text>
<text x="218.8" y="121.7">1</text>
<text x="226.2" y="121.7">2</text>
<text x="230.3" y="122.2">RF_B5/B19_DRX_MLNA</text>
<text x="244.2" y="122.2">[9]</text>
<text x="42.1" y="130.9" transform="rotate(-90 42.1 130.9)">2</text>
<text x="124.2" y="129.7" transform="rotate(-90 124.2 129.7)">2</text>
<text x="12.4" y="135.9">[8]</text>
<text x="15" y="135.9">RF_B40_DRX_QDM2310_OUTo</text>
<text x="33.4" y="135.4">1</text>
<text x="37" y="135.4">2</text>
<text x="49.6" y="135.4">1</text>
<text x="56.9" y="135.4">2</text>
<text x="62.3" y="135.9">RF_B40_DRX_MLNA</text>
<text x="74.5" y="135.9">[9]</text>
<text x="95.8" y="135.9">[8]</text>
<text x="98.4" y="135.9">RF_B2_DRX_QDM2310_OUT</text>
<text x="115.5" y="135.4">1</text>
<text x="119.1" y="135.4">2</text>
<text x="124.2" y="137.3" transform="rotate(-90 124.2 137.3)">1</text>
<text x="131.7" y="135.4">1</text>
<text x="139.1" y="135.4">2</text>
<text x="144.4" y="135.9">RF_B2_DRX_MLNA</text>
<text x="156" y="135.9">[9]</text>
<text x="181.6" y="137.2">[8]</text>
<text x="184.3" y="137.2">RF_B8_DRX_QDM2310_OUT o</text>
<text x="202.6" y="136.6">1</text>
<text x="210" y="136.6">2</text>
<text x="211.3" y="132.2" transform="rotate(-90 211.3 132.2)">2</text>
<text x="218.8" y="136.6">1</text>
<text x="226.2" y="136.6">2</text>
<text x="231.5" y="137.2">RF_B8_DRX_MLNA</text>
<text x="243.1" y="137.2">[9]</text>
<text x="42.1" y="138.5" transform="rotate(-90 42.1 138.5)">1</text>
<text x="211.3" y="139.8" transform="rotate(-90 211.3 139.8)">1</text>
<text x="42.1" y="144.6" transform="rotate(-90 42.1 144.6)">2</text>
<text x="124.2" y="144.6" transform="rotate(-90 124.2 144.6)">2</text>
<text x="211.3" y="145.9" transform="rotate(-90 211.3 145.9)">2</text>
<text x="13.6" y="150.9">[8]</text>
<text x="16.2" y="150.9">RF_B41_DRX_QDM2310_OUT</text>
<text x="33.4" y="150.3">1</text>
<text x="40.7" y="150.3">2</text>
<text x="42.1" y="153.5" transform="rotate(-90 42.1 153.5)">1</text>
<text x="48.3" y="150.3">1</text>
<text x="55.7" y="150.3">2</text>
<text x="61" y="150.9">RF_B41_DRX_MLNA</text>
<text x="73.2" y="150.9">[9]</text>
<text x="95.8" y="150.9">[8]</text>
<text x="98.4" y="150.9">RF_B3_DRX_QDM2310_OUT</text>
<text x="120.5" y="154.7" transform="rotate(-90 120.5 154.7)">1</text>
<text x="124.2" y="150.3">1</text>
<text x="131.6" y="150.3">2</text>
<text x="134.2" y="153.5" transform="rotate(-90 134.2 153.5)">1</text>
<text x="144.4" y="150.9">RF_B3_DRX_MLNA</text>
<text x="156" y="150.9">[9]</text>
<text x="42.1" y="159.6" transform="rotate(-90 42.1 159.6)">2</text>
<text x="120.5" y="158.3" transform="rotate(-90 120.5 158.3)">2</text>
<text x="134.2" y="159.6" transform="rotate(-90 134.2 159.6)">2</text>
<text x="95.8" y="165.8">[8]</text>
<text x="98.4" y="165.8">RF_B34_DRX_QDM2310_OUT</text>
<text x="115.5" y="165.3">1</text>
<text x="119.1" y="165.3">2</text>
<text x="133" y="165.3">1</text>
<text x="140.3" y="165.3">2</text>
<text x="144.4" y="165.8">RF_B34_DRX_MLNA</text>
<text x="156.6" y="165.8">[9]</text>
<text x="124.2" y="168.4" transform="rotate(-90 124.2 168.4)">1</text>
<text x="124.2" y="174.5" transform="rotate(-90 124.2 174.5)">2</text>
<text x="95.8" y="180.7">[8]</text>
<text x="98.4" y="180.7">RF_B39_DRX_QDM2310_OUT</text>
<text x="115.5" y="180.2">1</text>
<text x="122.9" y="180.2">2</text>
<text x="124.2" y="183.3" transform="rotate(-90 124.2 183.3)">1</text>
<text x="131.7" y="180.2">1</text>
<text x="139.1" y="180.2">2</text>
<text x="144.4" y="180.7">RF_B39_DRX_MLNA</text>
<text x="156.6" y="180.7">[9]</text>
<text x="124.2" y="189.4" transform="rotate(-90 124.2 189.4)">2</text>
<text x="245.2" y="196.4">Title</text>
<text x="250.2" y="197.7">MT6883_5GL</text>
<text x="245.2" y="200.2">Size</text>
<text x="245.2" y="203.9">Date:</text>
<text x="246.5" y="201.4">A2</text>
<text x="250.2" y="200.2">Document Number</text>
<text x="250.2" y="201.4">DRX</text>
<text x="251.7" y="203.9">Thursday, August 26, 2021</text>
<text x="270.1" y="203.9">Sheet</text>
<text x="280.1" y="203.9">of</text>
<text x="286.3" y="200.2">Rev</text>
<text x="287.5" y="201.4">P0</text>
</g>
<g font-size="1.1" fill="#f00">
<text x="48.1" y="33.9">o</text>
<text x="27.8" y="40.8" transform="rotate(180 27.8 40.8)">o</text>
<text x="48.1" y="36.4">o</text>
<text x="109.9" y="40.6">VRF18_PMU</text>
<text x="181.1" y="45.8" transform="rotate(180 181.1 45.8)">o</text>
<text x="261" y="46.3">o</text>
<text x="27.8" y="53.2" transform="rotate(180 27.8 53.2)">o</text>
<text x="53.3" y="65">o</text>
<text x="110.3" y="60.5">VM18_PMU</text>
<text x="53.3" y="66.3">o</text>
<text x="53.3" y="67.5">o</text>
<text x="53.3" y="68.7">o</text>
<text x="53.3" y="70">o</text>
<text x="53.3" y="71.2">o</text>
<text x="53.3" y="72.5">o</text>
<text x="53.3" y="73.7">o</text>
<text x="53.3" y="75">o</text>
<text x="53.3" y="76.2">o</text>
<text x="53.3" y="77.4">o</text>
<text x="31.5" y="120.4" transform="rotate(180 31.5 120.4)">o</text>
<text x="59.2" y="121">o</text>
<text x="113.7" y="120.4" transform="rotate(180 113.7 120.4)">o</text>
<text x="141.3" y="121">o</text>
<text x="200.8" y="121.7" transform="rotate(180 200.8 121.7)">o</text>
<text x="228.4" y="122.3">o</text>
<text x="60.4" y="136">o</text>
<text x="113.7" y="135.4" transform="rotate(180 113.7 135.4)">o</text>
<text x="142.6" y="136">o</text>
<text x="229.7" y="137.2">o</text>
<text x="30.7" y="150.9">o</text>
<text x="59.2" y="150.9">o</text>
<text x="113.7" y="150.3" transform="rotate(180 113.7 150.3)">o</text>
<text x="142.6" y="150.9">o</text>
<text x="113.7" y="165.2" transform="rotate(180 113.7 165.2)">o</text>
<text x="142.6" y="165.8">o</text>
<text x="113.7" y="180.2" transform="rotate(180 113.7 180.2)">o</text>
<text x="142.6" y="180.8">o</text>
</g>
<g font-size="1.1" fill="#000040">
<text x="8.3" y="41.3">[5]</text>
<text x="10.9" y="41.3">LB_DRX_DPDT_QDM2310</text>
<text x="264.3" y="46.4">RF_B28_DRX_MLNA</text>
<text x="276.5" y="46.4">[9]</text>
<text x="8.6" y="53.8">[4]</text>
<text x="11.2" y="53.8">LTE_MHB_DRX_QDM2310</text>
</g>
<g font-size="1.1" fill="#000080">
<text x="57.3" y="39">L0801</text>
<text x="211.6" y="40.9">FL0800</text>
<text x="53.1" y="43.3">C0803</text>
<text x="53.1" y="44.8">NM</text>
<text x="57.3" y="44.1">1.6nH</text>
<text x="57.3" y="45.7">±0.1nH</text>
<text x="57.3" y="47.3">0201</text>
<text x="69.2" y="43.3">C0801</text>
<text x="69.2" y="44.8">NM</text>
<text x="83.4" y="45.2">U0802</text>
<text x="188" y="44">C0839</text>
<text x="234" y="44">C0841</text>
<text x="249" y="44">C0843</text>
<text x="39.9" y="51.4">L0802</text>
<text x="49.8" y="50.2">0201</text>
<text x="66" y="50.2">0201</text>
<text x="107.7" y="49.3">C0805</text>
<text x="107.7" y="50.8">100nF</text>
<text x="107.7" y="52">0201</text>
<text x="107.7" y="53.7">6.3V</text>
<text x="114.6" y="49.6">C0808</text>
<text x="114.6" y="50.8">100pF</text>
<text x="114.6" y="52">0201</text>
<text x="114.6" y="53.3">25V</text>
<text x="188" y="49.1">6.2nH</text>
<text x="188" y="50.7">±3%</text>
<text x="188" y="52.3">0201</text>
<text x="199.2" y="49.6">C0840</text>
<text x="199.2" y="50.8">18nH</text>
<text x="199.2" y="52">±3%</text>
<text x="199.2" y="53.3">0201</text>
<text x="211.6" y="53.3">SAFFB780MAA0F0AR15</text>
<text x="234" y="49.1">33pF</text>
<text x="234" y="50.7">0201</text>
<text x="234" y="52.3">50V</text>
<text x="234" y="53.9">±5%</text>
<text x="242.7" y="49.6">C0842</text>
<text x="242.7" y="50.8">27nH</text>
<text x="242.7" y="52">±3%</text>
<text x="242.7" y="53.3">0201</text>
<text x="249" y="49.1">27nH</text>
<text x="249" y="50.7">±3%</text>
<text x="249" y="52.3">0201</text>
<text x="36.9" y="57">C0804</text>
<text x="36.9" y="58.5">NM</text>
<text x="39.9" y="56.5">1.7nH</text>
<text x="39.9" y="58.1">±0.1nH</text>
<text x="39.9" y="59.8">0201</text>
<text x="54.3" y="59.5">C0802</text>
<text x="54.8" y="58.3">50V</text>
<text x="54.8" y="57">±0.05pF</text>
<text x="107.7" y="55.3">+/-10%</text>
<text x="114.6" y="54.5">5%</text>
<text x="33.7" y="63.9">0201</text>
<text x="54.3" y="61">0.4pF</text>
<text x="54.8" y="62">0201</text>
<text x="107.7" y="66.7">C0806</text>
<text x="107.7" y="68.2">100nF</text>
<text x="107.7" y="69.5">0201</text>
<text x="107.7" y="71.1">6.3V</text>
<text x="114.6" y="67">C0807</text>
<text x="114.6" y="68.2">100pF</text>
<text x="114.6" y="69.5">0201</text>
<text x="114.6" y="70.7">25V</text>
<text x="114.6" y="72">5%</text>
<text x="107.7" y="72.7">+/-10%</text>
<text x="83.4" y="80.2">QDM-2310-0-LGA28D-TR-02-0</text>
<text x="34.9" y="118.6">C0809</text>
<text x="49.8" y="118.6">C0810</text>
<text x="117" y="118.6">C0811</text>
<text x="132" y="118.6">C0812</text>
<text x="205.4" y="119.9">C0813</text>
<text x="220.3" y="119.9">C0814</text>
<text x="34.9" y="123.7">33pF</text>
<text x="34.9" y="125.3">0201</text>
<text x="49.8" y="123.7">5.1nH</text>
<text x="49.8" y="125.3">±3%</text>
<text x="117" y="123.7">2.5nH</text>
<text x="117" y="125.3">±0.1nH</text>
<text x="125.7" y="125.5">C0815</text>
<text x="132" y="123.7">3.7nH</text>
<text x="132" y="125.3">±0.1nH</text>
<text x="205.4" y="125">33pF</text>
<text x="220.3" y="125">18nH</text>
<text x="34.9" y="127">50V</text>
<text x="34.9" y="128.6">±5%</text>
<text x="43.6" y="126.7">C0816</text>
<text x="43.6" y="128">NM</text>
<text x="43.6" y="129.2">0201&lt;1uf</text>
<text x="49.8" y="127">0201</text>
<text x="117" y="127">0201</text>
<text x="125.7" y="126.7">NM</text>
<text x="125.7" y="128">0201&lt;1uf</text>
<text x="132" y="127">0201</text>
<text x="205.4" y="126.6">0201</text>
<text x="205.4" y="128.2">50V</text>
<text x="205.4" y="129.8">±5%</text>
<text x="212.9" y="126.7">C0817</text>
<text x="212.9" y="128">9.1nH</text>
<text x="212.9" y="129.2">±3%</text>
<text x="212.9" y="130.5">0201</text>
<text x="220.3" y="126.6">±3%</text>
<text x="220.3" y="128.2">0201</text>
<text x="34.9" y="133.6">C0818</text>
<text x="51.1" y="133.6">C0819</text>
<text x="117" y="133.6">C0820</text>
<text x="133.2" y="133.6">C0821</text>
<text x="204.1" y="134.8">C0822</text>
<text x="220.3" y="134.8">C0823</text>
<text x="34.9" y="138.7">18pF</text>
<text x="34.9" y="140.3">0201</text>
<text x="34.9" y="141.9">50V</text>
<text x="34.9" y="143.5">±5%</text>
<text x="43.6" y="140.4">C0824</text>
<text x="43.6" y="141.7">NM</text>
<text x="43.6" y="142.9">0201&lt;1uf</text>
<text x="51.1" y="138.7">5.1nH</text>
<text x="51.1" y="140.3">±3%</text>
<text x="51.1" y="141.9">0201</text>
<text x="117" y="138.7">33pF</text>
<text x="117" y="140.3">0201</text>
<text x="117" y="141.9">50V</text>
<text x="117" y="143.5">±5%</text>
<text x="125.7" y="139.2">C0825</text>
<text x="125.7" y="140.4">6.8nH</text>
<text x="125.7" y="141.7">±3%</text>
<text x="125.7" y="142.9">0201</text>
<text x="133.2" y="138.7">7.5nH</text>
<text x="133.2" y="140.3">±3%</text>
<text x="133.2" y="141.9">0201</text>
<text x="204.1" y="139.9">1.5nH</text>
<text x="204.1" y="141.5">±0.1nH</text>
<text x="204.1" y="143.2">0201</text>
<text x="212.9" y="141.7">C0826</text>
<text x="212.9" y="142.9">NM</text>
<text x="220.3" y="139.9">15nH</text>
<text x="220.3" y="141.5">±3%</text>
<text x="220.3" y="143.2">0201</text>
<text x="34.9" y="148.5">C0827</text>
<text x="49.8" y="148.5">C0828</text>
<text x="125.7" y="148.5">C0830</text>
<text x="212.9" y="144.1">0201&lt;1uf</text>
<text x="34.9" y="153.6">2.7nH</text>
<text x="34.9" y="155.2">±0.1nH</text>
<text x="43.6" y="155.3">C0831</text>
<text x="49.8" y="153.6">2nH</text>
<text x="49.8" y="155.2">±0.1nH</text>
<text x="122" y="154.1">C0832</text>
<text x="122" y="155.3">1.2pF</text>
<text x="125.7" y="153.6">6.8nH</text>
<text x="125.7" y="155.2">±3%</text>
<text x="135.7" y="155.3">C0829</text>
<text x="34.9" y="156.8">0201</text>
<text x="43.6" y="156.6">NM</text>
<text x="43.6" y="157.8">0201&lt;1uf</text>
<text x="49.8" y="156.8">0201</text>
<text x="122" y="159.1">0201</text>
<text x="122" y="157.8">50V</text>
<text x="122" y="156.6">±0.1pF 0201</text>
<text x="135.7" y="156.6">NM</text>
<text x="135.7" y="157.8">0201&lt;1uf</text>
<text x="117" y="163.4">C0833</text>
<text x="134.5" y="163.4">C0834</text>
<text x="117" y="168.6">10pF</text>
<text x="117" y="170.2">0201</text>
<text x="117" y="171.8">50V</text>
<text x="117" y="173.4">±5%</text>
<text x="125.7" y="170.3">C0835</text>
<text x="125.7" y="171.5">NM</text>
<text x="125.7" y="172.8">0201&lt;1uf</text>
<text x="134.5" y="168.6">6.2nH</text>
<text x="134.5" y="170.2">±3%</text>
<text x="134.5" y="171.8">0201</text>
<text x="117" y="178.4">C0836</text>
<text x="133.2" y="178.4">C0837</text>
<text x="117" y="183.5">1.5nH</text>
<text x="117" y="185.1">±0.1nH</text>
<text x="125.7" y="185.2">C0838</text>
<text x="133.2" y="183.5">8.2nH</text>
<text x="133.2" y="185.1">±3%</text>
<text x="117" y="186.7">0201</text>
<text x="125.7" y="186.5">NM</text>
<text x="125.7" y="187.7">0201&lt;1uf</text>
<text x="133.2" y="186.7">0201</text>
</g>
<g font-size="1.1" fill="#004080">
<text x="84" y="47.8">SCLK</text>
<text x="212.2" y="46.6">IN</text>
<text x="219.8" y="46.6">OUT</text>
<text x="84" y="49">SDATA</text>
<text x="84" y="51.5">ANT_LB</text>
<text x="92.9" y="49">VDD</text>
<text x="93.3" y="51.5">VIO</text>
<text x="212.2" y="50.3">GND2</text>
<text x="212.2" y="49">GND1</text>
<text x="219" y="50.3">GND3</text>
<text x="84" y="57.8">AUXLB1</text>
<text x="84" y="59">AUXLB2</text>
<text x="84" y="54">ANT_MHB</text>
<text x="84" y="62.7">AUXMHB1</text>
<text x="84" y="64">AUXMHB2</text>
<text x="84" y="61.5">AUXLB4</text>
<text x="84" y="60.3">AUXLB3</text>
<text x="84" y="70.2">B7</text>
<text x="84" y="69">B3</text>
<text x="84" y="66.5">B1</text>
<text x="84" y="67.7">B2</text>
<text x="84" y="71.5">B8</text>
<text x="92.7" y="71.5">GND</text>
<text x="84" y="76.4">B40</text>
<text x="84" y="77.7">B41</text>
<text x="84" y="73.9">B34</text>
<text x="84" y="75.2">B39</text>
<text x="84" y="72.7">B26</text>
<text x="92.7" y="72.7">GND</text>
<text x="92.7" y="73.9">GND</text>
<text x="92.7" y="75.2">GND</text>
<text x="92.7" y="76.4">GND</text>
<text x="92.7" y="77.7">GND</text>
</g>
<g font-size=".9">
<text x="30.1" y="1">5</text>
<text x="87.8" y="1">4</text>
<text x="145.5" y="1">3</text>
<text x="203.2" y="1">2</text>
<text x="260.9" y="1">1</text>
<text x=".4" y="27.5">D</text>
<text x="290.1" y="27.5">D</text>
<text x=".4" y="78.3">C</text>
<text x="290.1" y="78.3">C</text>
<text x=".4" y="129.1">B</text>
<text x="290.1" y="129.1">B</text>
<text x=".4" y="179.9">A</text>
<text x="290.1" y="179.9">A</text>
<text x="30.1" y="205.4">5</text>
<text x="87.8" y="205.4">4</text>
<text x="145.5" y="205.4">3</text>
<text x="203.2" y="205.4">2</text>
</g>
</svg>
